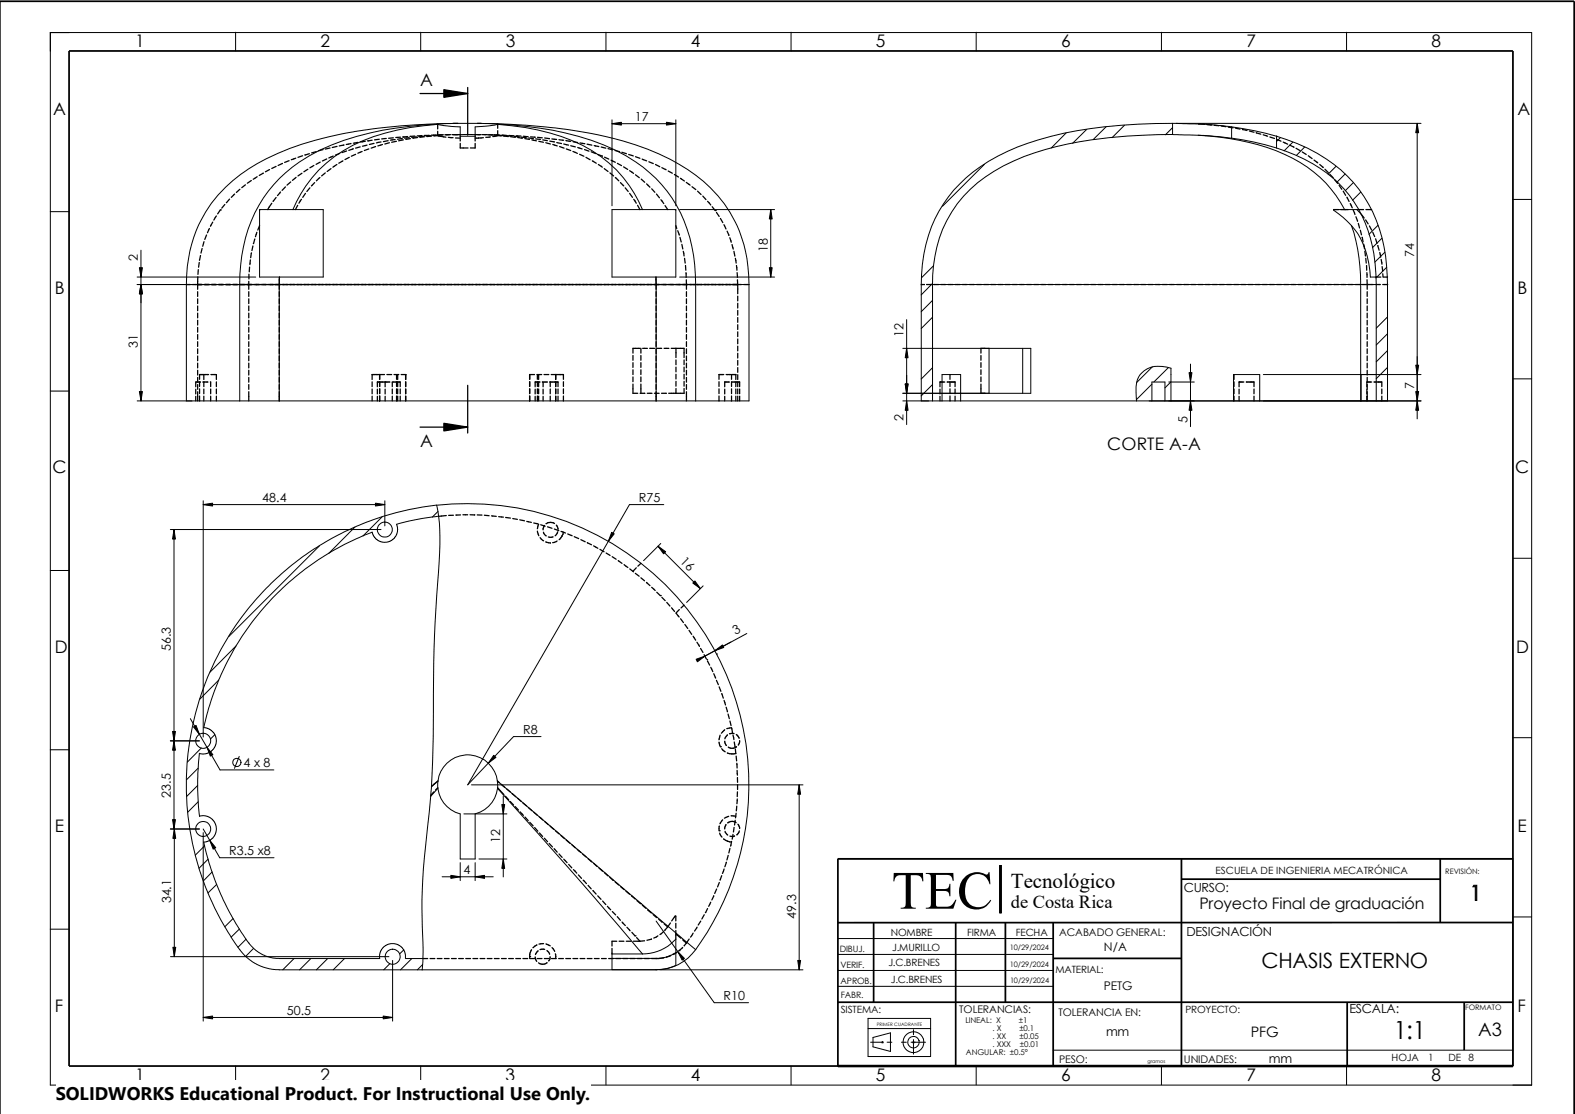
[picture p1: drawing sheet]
<svg xmlns="http://www.w3.org/2000/svg" width="420mm" height="297mm" viewBox="0 0 420 297" stroke-linecap="round" stroke-linejoin="round" font-family="sans-serif">
<g fill="none" stroke="#000" stroke-width=".27">
<path d="M13.4 8.7h395v280.6h-395zM62.8 8.6v5M112.2 8.6v5M161.6 8.6v5M210.9 8.6v5M260.3 8.6v5M309.7 8.6v5M359.1 8.6v5M116.8 33.1l1.5 .4 4.4 .3v2.5h4v-2.5l3.6-.2 2.4-.5M116.8 33.1a56.5 56.5 0 0 0-25.2 7.1 33.1 33.1 0 0 0-13.5 15.7M116.8 33.1h.1M116.8 33.1a83.2 83.2 0 0 0-31.5 6.9 36.1 36.1 0 0 0-21.1 30.7l-.3 5.2"/>
<path d="M116.8 33.1l4.6-.2 11.2 .2M120.2 32.9a139 139 0 0 0-39.7 5.5 49.7 49.7 0 0 0-22.4 13.6 35.3 35.3 0 0 0-8.4 23.9M122.7 35.9h4M129.3 32.9a140.1 140.1 0 0 1 40.1 5.7 51.8 51.8 0 0 1 20 11.4 34.6 34.6 0 0 1 10.3 25.9M132.6 33.1a82.8 82.8 0 0 1 31.4 6.9 36 36 0 0 1 21.3 30.7l.2 5.2M132.6 33.1h.1M132.7 33.1a56.5 56.5 0 0 1 25.2 7.1 33.1 33.1 0 0 1 13.4 15.7M163.2 32v22.9M163.2 33h17M180.2 32v22.9M284.3 35.4l-4 4.1M289.7 34.5l-3.7 3.7"/>
<path d="M295 33.8l-3.5 3.4M299.8 33.4l-3.3 3.3M312.7 32.9l2.9 .1a102.3 102.3 0 0 1 12.8 .8M312.7 35.9l6.9 .2M312.7 35.9a128.6 128.6 0 0 0-34 4 45.9 45.9 0 0 0-21.7 12.4 33.9 33.9 0 0 0-8.3 23.6M312.7 32.9a117.9 117.9 0 0 0-38.7 5.3 43.5 43.5 0 0 0-21.1 14.3 37.6 37.6 0 0 0-7.2 23.4v31M312.7 34l-1.9 1.9M312.7 32.9v3M313.6 32.9h65.3M319.6 36.1a63 63 0 0 1 25 6.1 31.9 31.9 0 0 1 14 13.7M319.6 36.1l8.8 .7M328.4 36.8a74.5 74.5 0 0 1 12 2.7"/>
<path d="M328.4 33.8a80.7 80.7 0 0 1 12 2.5M328.4 33.8v3M340.4 39.5a37.5 37.5 0 0 1 20.6 14.3 38.6 38.6 0 0 1 6 22.1M340.4 36.3v3.2M340.4 36.3a40.7 40.7 0 0 1 23.3 16.1 41.7 41.7 0 0 1 6.3 23.5v31M341.4 36.7l-1 1M344.7 37.9l-2.3 2.3M347.9 39.2l-2.2 2.2M377.9 32.9v78.8M13.4 56.4h5M69.4 55.9l-.2 .1M78.1 55.9h8.1v18h-11.7"/>
<path d="M78.1 55.9h-8.9v18h5.3M171.3 55.9h-8.1v18h11.7M171.3 55.9h8.9v18h-5.3M180 55.9l.2 .1M181.2 55.9h25.3M205.5 55.9v18M262.5 43.8l-11.2 11.2M356.2 44.4l-2 2M358.6 55.9h3.7M358.6 55.9h-3v.1l2.5 2 2.3 2.2M358.7 46.4l-2.2 2.2M360.8 48.8l-2.1 2"/>
<path d="M361.8 55.9l1.2 1.2M362.8 51.2l-2.1 2.2M403.4 53.2h5M36.6 73.9h31.6M36.6 75.9h36.8M37.6 66.7v40.2M49.7 75.9v31h14.2M49.7 75.9h14.2M63.9 75.9v31M63.9 75.9h10.6M74.5 75.9h100.5M74.5 75.9v31"/>
<path d="M74.5 73.9v2M174.9 73.9l.1 2M175 75.9h10.5M175 75.9v31M181.2 73.9h25.3M185.5 75.9v31M199.7 75.9h-14.2M199.7 75.9v31h-14.2M248.7 75.6l-3 3M248.7 75.9v31M248.7 75.9h114.1M249 70.8l-3.2 3.2"/>
<path d="M360.4 60.2a21.2 21.2 0 0 1 5 13.7h1.5M360.4 60.2a46.3 46.3 0 0 1 2.4 15.7M362.8 75.9v31h-26.9M362.8 75.9h4.2M367 75.9v31h-4v-7h4M367.5 60.1l-2.5 2.4M368.5 63.5l-2.5 2.5M369.3 67.3l-2.7 2.6M369.8 71.2l-2.9 2.9M240.7 92.9h22M241.8 85.2v28M248.7 98l-3 3"/>
<path d="M248.7 80.1l-3 3M248.7 84.6l-3 3M263.7 92.9h11.2v12h-11.2zM272.7 92.9v12M307.3 97.8l-4.2 4.2M311.6 98l-3.9 3.9M317.5 97.1v16.6M336.9 99.9h42M370 84.5l-3 3M370 89l-3 3M370 93.5l-3 3M370 98l-3 3"/>
<path d="M13.4 104.3h5M36.6 106.9h14.6M63.9 106.9h10.6M74.5 106.9h100.5M175 106.9h10.5M240.7 106.9h8M240.7 104.9h22M248.7 106.9h2.5M248.7 102.5l-3 3M251.2 106.9v-7h5v7M251.2 106.9h5M256.2 106.9h46.9"/>
<path d="M303.1 106.9h75.8M307.2 101.9h3.4v5h-3.4zM307.2 102.4l-4.2 4.2M311.7 101.9h6.8M312.3 101.8l-1.7 1.6M328.9 106.9v-7h7v7M328.9 106.9h-16.6v-8.7a8.1 8.1 0 0 0-7.2 .7 5.7 5.7 0 0 0-2.2 5.5l.2 2.5M328.9 106.9h7M403.4 101h5M54.2 134.5h48.4M54.2 133.5v63M101.9 137.8l-5.1 5.1"/>
<path d="M102.6 133.5v6.7M116.4 134.7a75.1 75.1 0 0 0-52.5 118.5M116.8 136.4l-1.5 1.5M116.9 137.6l-6 1-5.2 1.2 .3 1.4-.3 1.5-.8 1.1-1.6 .7-1.2 .1-1.4-.5-1-1-.5-1.2M177 134.5h-9.1l-43.2 74.8 12.2-12.9h7.4M13.4 152.1h5M45.4 141.2h56.2M46.4 141.2v79.8M85.2 145.5l-24.2 24.2M94.6 140.5l-6.9 7M99.2 141.9a71.9 71.9 0 0 0-44.8 52.1l1.3 .3 1.1 .9 .8 1.4 .1 1.5-.4 1.1-.8 1-1.6 .8-1.7-.1-.1 .9a71.1 71.1 0 0 0 .1 15.8l1.5-.1 1.4 .6 1 .9 .6 1.4-.1 1.4-.6 1.3-1.1 1-1.5 .4M175.5 145.6l11.3 11.3"/>
<path d="M176.2 144.9l-4.6 4.6M187.5 156.2l-4.4 4.4M403.4 148.8h5M62.9 172.2l-6.9 7M188.5 175.8h.1M191.1 174.4h.1M199.1 168.9l-11.1 6 6.9-3.7M13.4 199.9h5M45.4 197.5h7.8M50.8 191.6l7.9 13.7h14.3M53.7 199.4l-3.7 3.8M57.3 195.9l-1.2 1.1"/>
<path d="M58.3 181.3l-5 5.1M403.4 196.7h5M52.7 209.4l-2.9 2.9M52.8 204.8l-3.1 3.1M52.8 213.8l-2.7 2.7M63.8 201.7l-1.3 3.2M114.9 212.3l-.4 4.2a177.6 177.6 0 0 0-1.9 30.6 67 67 0 0 1 0 11.5M115.1 209.7l-.2 2.6M115.1 209.7l.4-13.2a497.1 497.1 0 0 1 1.7-49 42.1 42.1 0 0 0-.8-12.8 75 75 0 0 1 73.1 36.8 75 75 0 0 1-4 81.7M116.8 210.2l-1.9 2.1M116.8 210.2a8 8 0 0 0 5.9 6.8v12h4v-12a8.1 8.1 0 0 0 6-6.8M116.8 208.2v2"/>
<path d="M116.8 208.2l-1.7 1.5M116.8 208.2a8 8 0 0 1 7.9-7 8 8 0 0 1 7.9 7M123.7 217h11.5M125.7 209.3h88.4M132.6 208.2l52.9 45M132.6 208.2l.1 2M132.7 210.2a1452 1452 0 0 1 38.6 44.1M134.2 212.2v21.6M213.1 209.3v49.3M45.4 221h7.8M46.5 221v34.1M54.2 221l4.4 7.7h14.5"/>
<path d="M54.2 222v50.2M54.3 224.5a67.8 67.8 0 0 0 13.1 28.1l.9 .8 1.8 1.2 1.8 .6 1.7 .3 27.7 .1v-1.6l.8-1.3 1.3-.9 1.8-.2 1 .3 1.1 .9 .7 1.2 .1 1.5M54.6 225.5l-2.5 2.5M55.5 229.1l-2.4 2.4M56.6 232.5l-2.4 2.4M57.8 235.8l-2.3 2.3M117.9 233.8h13.6M122.7 230v4.8M126.7 230v4.8M127.7 229h7.5M223.4 229h180v55.2h-180M266.6 230.8h.4v12.6h-.4z"/>
<path d="M13.4 247.7h5M45.5 255.1h58.2M62.1 244.9l-2.2 2.2M63.8 247.7l-2.2 2.2M63.9 253.2l1.8 2 2.3 1.7 2.1 .9 3.4 .7 101.5 .1M65.6 250.4l-2.1 2.2M67.6 252.9l-2.1 2.1M78.4 255.6l-3 3M82.9 255.6l-3 3M87.4 255.6l-3 3M91.9 255.6l-3 3M104 256.9l-1.7 1.7"/>
<path d="M104.7 256.1v16.1M107.7 253.2l-1.1 1.1M108.2 255.6h4.6M109.8 255.6l-3 3M112.7 257.2l-1.4 1.4M171.3 254.3a12 12 0 0 0 8.9-3.9v7a12.2 12.2 0 0 1-5.3 1.1M171.3 254.3h-8.1v4.2h11.7M174.9 258.5l.1 .1M175 245.6l15.5 21.7h9.1M175.9 258.6h38.2M180.2 254l-1.6 .8a8.6 8.6 0 0 1-3.7 .7h-11.7M185.5 253.2a12.8 12.8 0 0 1-10.5 5.4"/>
<path d="M223.4 250.2h57.4M223.4 254.5h57.4M223.4 258.7h57.4M403.4 244.5h5M54.2 271.3h50.5M223.4 263h57.4M231.5 271.5h16.7v10.2h-16.7zM231.5 274.2h16.7M232.2 277.9h3.3M232.8 276.6l4.6-1.2v4.9l-4.6-1.2zM235.2 277.7l.3 .3M235.3 277.7v.3"/>
<path d="M235.5 277.7l-.3 .3M236.6 277.9h1.2M240.4 277.9h1.3M243 277.9h3.8M243.5 277.7l.3 .3M243.6 274.5v1.4M243.6 277.2v3.9M243.7 277.7l-.3 .3M280.8 280h122.6M62.8 284.2v5M112.2 284.2v5M161.6 284.2v5"/>
<path d="M210.9 284.2v5M260.3 284.2v5M309.7 284.2v5M359.1 284.2v5"/>
<circle cx="102.6" cy="141.2" r="1.99"/>
<circle cx="54.2" cy="197.5" r="2.01"/>
<circle cx="63.2" cy="203.3" r="1.1"/>
<circle cx="54.2" cy="221" r="1.99"/>
<circle cx="104.7" cy="255.1" r="2"/>
<circle cx="243.6" cy="277.9" r="1.54"/>
<circle cx="243.6" cy="277.9" r="2.77"/>
</g>
<g fill="none" stroke="#000" stroke-width=".47">
<path d="M18.4 13.6h385v270.6h-385zM315 234.4h69M315 229v55.2M384 229v17M403.4 229h-180v55.2M233 246v21.3M254.8 246v38.3M268.1 246v21.2M280.8 246v38.2M280.8 255.5h34.2M403.4 246h-180M223.4 267.2h180"/>
<path d="M359.2 267.2v17M390.4 267.2v12.8M0 297.1v-296.8h419.8v296.8"/>
</g>
<path d="M223.4 284.2h180" fill="none" stroke="#000" stroke-width=".68" stroke-linecap="butt"/>
<g fill="#000" stroke="#000" stroke-width=".27">
<path d="M163.2 33l2.5-.4v.8zM177.7 32.6l2.5 .4-2.5 .4zM377.9 32.9l.4 2.5h-.8zM205.5 55.9l.4 2.5h-.8zM37.6 75.9l.4 2.5h-.8zM37.2 71.4h.8l-.4 2.5zM205.1 71.4h.8l-.4 2.5zM241.8 92.9l.3 2.5h-.7zM377.5 97.4h.8l-.4 2.5zM37.2 104.4h.8l-.4 2.5zM241.4 102.4h.7l-.3 2.5zM241.8 106.9l.3 2.5h-.7z"/>
<path d="M317.1 99.4h.7l-.3 2.5zM317.5 106.9l.3 2.5h-.7zM377.5 104.4h.8l-.4 2.5zM377.9 106.9l.4 2.5h-.8zM54.2 134.5l2.5-.3v.7zM100.1 134.2l2.5 .3-2.5 .4zM46.4 141.2l.4 2.5h-.8zM163.1 141.9l.7 .4-1.6 2zM175.5 145.6l2 1.5-.5 .6zM184.7 155.4l.6-.5 1.5 2zM185.6 175.8l2.4-.9-2 1.5zM190.6 173.5l2.1-1.5 .3 .6z"/>
<path d="M46.4 197.5l.4 2.5h-.8zM46 195h.8l-.4 2.5zM51.6 193.8l.7-.4 .9 2.4zM55.2 199.3l1.6 1.9-.7 .4zM131.7 201.4l.5 .5-2 1.6zM133.8 214.5h.8l-.4 2.5zM213.1 209.3l.4 2.5h-.8zM46 218.5h.8l-.4 2.5zM46.5 221l.4 2.5h-.8zM55.9 224l1.6 2-.6 .4zM120.2 233.4l2.5 .4-2.5 .4zM126.7 233.8l2.5-.4v.8z"/>
<path d="M134.2 229l.4 2.5h-.8zM46.1 252.6h.8l-.4 2.5zM180.8 253.7l1.7 1.8-.6 .5zM212.7 256.1h.8l-.4 2.5zM54.2 271.3l2.5-.4v.8zM102.2 270.9l2.5 .4-2.5 .4z"/>
<path d="M266.6 230.8h.4v12.6h-.4z" fill-rule="evenodd"/>
</g>
<g fill="none" stroke="#000" stroke-width=".34">
<path d="M86.1 39.9l-1.2 .3M88 39.5l-1.3 .3M89.9 39l-1.3 .3M91.7 38.7l-1.2 .2M93.6 38.3l-1.3 .2M94.2 39.7l-1.2 .4M95.5 38l-1.3 .2M96.1 39.2l-1.3 .3M97.4 37.6l-1.3 .2M97.9 38.7l-1.3 .3M98.3 39.7l-1.1 .4M99.2 37.4l-1.2 .1"/>
<path d="M99.7 38.2l-1.2 .3M100.2 39.1l-1.2 .4M101.1 37.1l-1.2 .2M101.6 37.8l-1.2 .3M102 38.5l-1.2 .4M103 36.9l-1.2 .1M103.5 37.5l-1.3 .3M103.8 38.1l-1.2 .3M104.9 36.7l-1.3 .2M105.4 37.2l-1.3 .2M105.7 37.7l-1.3 .2M106.8 36.6l-1.3 .1"/>
<path d="M107.3 36.9l-1.3 .2M107.6 37.3l-1.3 .2M108.7 36.4l-1.3 .1M109.1 36.7l-1.2 .1M109.4 37l-1.2 .2M110.6 36.3l-1.3 .1M111 36.5l-1.2 .1M111.3 36.7l-1.2 .1M112 24.9h12.7M112.5 36.2h-1.2M112.9 36.3l-1.2 .1M113.2 36.4l-1.2 .2"/>
<path d="M114.4 36.1h-1.2M114.9 36.2l-1.3 .1M115.1 36.3l-1.3 .1M116.3 36h-1.2M116.7 36.1l.1 .1M116.7 33.1v1.3M116.7 35v1.1M116.8 36.2l2.1 .4M116.8 36.1l-1.3 .1M116.8 36.2h-1.1M116.8 36.1h-.1M117 35.9h1.2"/>
<path d="M118 36l-1.2 .1M118.9 35.9h1.2M119.5 36.6l1.3 .1M119.9 35.9h-1.3M120.5 35.9h2.2M120.8 32.9h1.3M121.5 36.8h1.2M122.7 36.3v1.3M122.7 38.2v1.3h2.1M124.7 23.3v12.7M126.7 35.9h1.6M126.7 38.2v1.3h-1.3"/>
<path d="M126.7 36.3v1.3M127.3 32.9h1M128.6 35.9h1.2M128.9 36.7l-2.2 .1M130 35.9h1.3M130.5 35.9l1.4 .1M130.8 36.5l-1.3 .1M131.9 36l.8 .1M132 36h1.2M132.6 36l2.1 .2M132.7 36.2h.9M132.7 36.2l-1.3 .2"/>
<path d="M132.7 36.1v.1M132.7 33.1v1.1M132.7 34.8v1.3M133.9 36l1.2 .1M134.3 36.3l1.3 .1M135.3 36.2l1.2 .1M135.8 36.1l1.2 .1M136.1 36.4l1.3 .2M137.2 36.4l1.2 .1M137.7 36.2l1.2 .1M138 36.7l1.3 .1M139.1 36.6l1.2 .1"/>
<path d="M139.6 36.3l1.2 .1M140 37l1.2 .2M141 36.8l1.2 .2M141.5 36.5l1.2 .1M141.8 37.3l1.2 .2M142.8 37l1.3 .2M143.3 36.6l1.3 .1M143.7 37.7l1.2 .2M144.7 37.3l1.3 .2M145.2 36.8l1.3 .2M145.5 38.1l1.3 .3M146.6 37.6l1.3 .2"/>
<path d="M147.2 37l1.2 .2M147.4 38.5l1.2 .4M148.5 38l1.2 .3M149.1 37.3l1.2 .1M149.2 39.1l1.2 .4M150.3 38.4l1.3 .3M150.9 37.5l1.3 .2M151 39.7l1.2 .4M152.2 38.9l1.2 .3M152.8 37.8l1.3 .2M154.1 39.3l1.1 .4M154.7 38.1l1.3 .2"/>
<path d="M155.9 39.9l1.2 .4M156.5 38.4l1.3 .3M158.5 38.8l1.2 .3M160.3 39.2l1.2 .3M162.1 39.6l1.3 .4M319.6 33.1h1.6M321.9 33.2l1.2 .1M323.8 33.4l1.2 .1M325.6 33.6l1.3 .2M327.5 33.9l1.3 .2M329.4 34.2l1.3 .2M331.3 34.5l1.2 .3"/>
<path d="M333.2 34.9l1.2 .4M335 35.4l1.2 .4M336.8 35.9l1.2 .4M338.6 36.5l1.3 .4M340.4 36.3h.1M340.4 37.2l1.2 .4M342.2 37.9l1.2 .5M343.9 38.7l1.2 .5M345.6 39.5l1.1 .7M56.7 59.2l-.6 1.1M57.7 57.6l-.7 1.1M58.8 56l-.8 1"/>
<path d="M59.9 54.5l-.8 1M60.4 54h.1M61.2 53.1l-.8 .9M62.6 51.7l-.9 .9M64 50.5l-1 .8M65.4 49.3l-.9 .7M67 48.1l-1 .8M68.6 47.1l-1.1 .7M70.2 46.1l-1.1 .7M71.9 45.2l-1.1 .6M72.5 54.2l-1.1 1.7M73.6 52.7l-.8 1"/>
<path d="M73.6 44.4l-1.1 .5M74.8 51.2l-.8 1M75.3 43.6l-1.1 .5M76.1 49.8l-.9 1M77.1 42.8l-1.2 .5M77.5 48.5l-1 .9M78.9 42.2l-1.2 .4M79 47.3l-1 .8M79.4 54.7l-.6 1.2M80.4 53.1l-.7 1.1M80.5 46.2l-1 .7M80.7 41.5l-1.2 .5"/>
<path d="M81.4 51.6l-.7 1M82.1 45.1l-1.1 .7M82.5 41l-1.2 .3M82.6 50.1l-.8 1M83.7 44.1l-1.1 .6M83.9 48.7l-.8 .9M84.3 40.4l-1.2 .4M85.3 47.3l-.9 .9M85.4 43.2l-1.1 .6M86.7 46.1l-.9 .8M87.1 42.4l-1.1 .5M88.3 45l-1.1 .7"/>
<path d="M88.9 41.6l-1.2 .5M89.8 43.9l-1 .7M90.6 40.9l-1.1 .5M91.4 42.9l-1.1 .6M92.4 40.3l-1.2 .4M93.1 42l-1.1 .5M94.8 41.1l-1.1 .6M96.6 40.4l-1.2 .5M152.8 40.4l1.2 .5M154.6 41.1l1.1 .6M156.3 42l1.1 .6M157.6 40.5l1.2 .4"/>
<path d="M157.9 42.9l1.1 .6M159.4 41.2l1.2 .5M159.6 43.9l1 .7M161.1 45l1 .7M161.2 41.9l1.1 .5M162.6 46.1l1 .8M162.9 42.7l1.2 .6M164 40.1l1.2 .3M164.1 47.3l.9 .9M164.6 43.6l1.1 .6M165.4 48.7l.9 .9M165.8 40.6l1.2 .4"/>
<path d="M166.3 44.5l1.1 .7M166.7 50.1l.8 1M167.6 41.2l1.3 .4M167.9 45.5l1.1 .7M167.9 51.6l.8 1M169 53.1l.7 1.1M169.5 46.6l1 .8M169.5 41.8l1.1 .4M170 54.7l.6 1.2M171 47.8l.9 .8M171.2 42.4l1.2 .5M172.4 49l.9 .9"/>
<path d="M173 43.1l1.2 .5M173.8 50.3l.8 1M174.8 43.9l1.1 .5M175 51.7l.9 1M176.2 53.3l.8 1M176.5 44.7l1.1 .6M177.3 54.8l.8 1.1M178.2 45.6l1.1 .6M179.8 46.5l1.1 .7M181.4 47.5l1.1 .8M183 48.6l1 .8M184.5 49.8l1 .7"/>
<path d="M186 51l.9 .9M187.4 52.3l.9 .9M188.7 53.7l.8 1M189.9 55.1l.8 1M191.1 56.6l.7 1.1M192.1 58.3l.6 1.1M193 59.9l.6 1.1M347.3 40.5l1 .7M348.9 41.5l1 .8M350.4 42.7l1 .7M351.9 43.9l.9 .8M353.3 45.1l.9 .9"/>
<path d="M354.6 46.5l.9 .9M355.6 55.9h1.3M355.9 47.9l.8 1M357.1 49.4l.7 1.1M357.5 55.9h2M358.2 51l.6 1.1M359.2 52.6l.5 1.1M360 54.3l.6 1.1M360.8 56l.5 1.2M361.6 57.8l.4 1.2M362.2 59.6l.3 1.2M362.3 55.9h1.3"/>
<path d="M363 57.1l.8 1M364.2 58.6l.6 1.1M364.2 55.9h1.6M49.8 75.9h.9M51.4 75.9h1.2M52.7 75.9h1.3M52.7 77.8v1.2M52.7 79.7v1.2M52.7 73.8v3.3M52.9 71.9l-.1 1.3M53.1 70l-.1 1.2M53.2 69.3h.1"/>
<path d="M53.5 68.1l-.3 1.2M53.9 66.3l-.3 1.2M54.4 75.9h1.5M54.4 64.4l-.3 1.3M55.1 62.7l-.5 1.1M55.8 60.9l-.5 1.2M56.3 75.9h1.5M58.2 75.9h1.5M60.1 75.9h1.5M62 75.9h1.5M63.9 75.9h3.7M66.3 75v2.1"/>
<path d="M66.3 77.8v1.2M66.3 79.7v1.2M66.4 73.1v1.3M66.5 71.2v1.3M66.8 69.3l-.2 1.3M67.1 67.4l-.3 1.3M67.4 65.6l-.2 1.2M67.7 75.9h1.8M67.9 63.7l-.3 1.2M68.5 61.9l-.4 1.2M69.2 60.2l-.5 1.1M69.6 75.9h1.8"/>
<path d="M71.5 75.9h126.2M74.5 77.8v1.2M74.5 79.7v1.2M74.5 73.9v3.2M174.9 73.9l.1 3.2M175 77.8v1.2M175 79.7v1.2M180.2 60.2l.3 .7M180.7 61.5l.4 1.2M181.3 63.3l.4 1.2M181.8 65.2l.3 1.2M182.2 67l.2 1.2"/>
<path d="M182.5 68.9l.2 1.2M182.8 70.8l.1 1.3M182.9 72.7l.1 1.3M183 74.6v2.5M183 77.8v1.2M183 79.7v1.2M193.9 61.6l.5 1.2M194.6 63.4l.4 1.2M195.2 65.2l.3 1.2M195.7 67l.3 1.3M196.1 68.9l.2 1.2M196.4 70.8l.1 1.3"/>
<path d="M196.6 72.7v1.3M196.6 74.6l.1 3.7M196.7 79v1.2M198.3 75.9h1.3M245.7 75.9h.8M247.1 75.9h1.3M249 75.9h1.3M250.9 75.9h1.3M252.8 75.9h1.3M254.7 75.9h1.3M256.6 75.9h1.3M258.5 75.9h1.3"/>
<path d="M260.4 75.9h1.3M262.3 75.9h1.3M264.2 75.9h1.3M266.1 75.9h1.3M268.1 75.9h1.2M270 75.9h1.2M271.9 75.9h1.2M273.8 75.9h1.2M275.7 75.9h1.2M277.6 75.9h1.2M279.5 75.9h1.3M281.4 75.9h1.3"/>
<path d="M283.3 75.9h1.3M285.2 75.9h1.3M287.1 75.9h1.3M289 75.9h1.3M290.9 75.9h1.3M292.8 75.9h1.3M294.7 75.9h1.3M296.6 75.9h1.3M298.5 75.9h1.3M300.4 75.9h1.3M302.3 75.9h1.3M304.2 75.9h1.3"/>
<path d="M306.2 75.9h1.2M308.1 75.9h1.2M310 75.9h1.2M311.9 75.9h1.2M313.8 75.9h1.2M315.7 75.9h1.2M317.6 75.9h1.3M319.5 75.9h1.3M321.4 75.9h1.3M323.3 75.9h1.3M325.2 75.9h1.3M327.1 75.9h1.3"/>
<path d="M329 75.9h1.3M330.9 75.9h1.3M332.8 75.9h1.3M334.7 75.9h1.3M336.6 75.9h1.3M338.5 75.9h1.3M340.4 75.9h1.3M342.3 75.9h1.3M344.3 75.9h1.2M346.2 75.9h1.2M348.1 75.9h1.2M350 75.9h1.2"/>
<path d="M351.9 75.9h1.2M353.8 75.9h1.2M355.7 75.9h1.3M357.6 75.9h1.3M359.5 75.9h1.3M361.4 75.9h1.3M362.8 61.4l.3 1.2M363.2 63.2l.3 1.3M363.3 75.9h2.9M363.6 65.1l.3 1.2M363.9 67l.2 1.2M364.2 68.9l.1 1.2"/>
<path d="M364.4 70.8v1.3M364.5 72.7v1.3M364.5 74.6l.1 2.5M364.6 77.8v1.2M364.6 79.7v1.2M365.2 60.2l.6 1.1M366.1 61.9l.5 1.2M366.8 75.9h1.3M366.8 63.7l.4 1.2M366.9 73.9h1.3M367.4 65.5l.3 1.2M367.9 67.3l.3 1.3"/>
<path d="M368.3 69.2l.2 1.2M368.6 71.1l.1 1.2M368.7 75.9h1.3M368.7 73l.1 .8M368.9 73.9h1.1M52.7 81.6v1.2M52.7 83.5v1.3M52.7 85.4v1.3M52.7 87.3v1.3M52.7 89.2v1.3M52.7 91.1v1.3M52.7 93v1.3"/>
<path d="M52.7 94.9v1.3M52.7 96.8v1.3M52.7 98.7v1.3M54.4 99.9v1.3M55.6 99.9h-2.4v1.2M56.3 99.9h1.2M57.7 99.9v1.3M66.3 81.6v1.2M66.3 83.5v1.3M66.3 85.4v1.3M66.3 87.3v1.3M66.3 89.2v1.3"/>
<path d="M66.3 91.1v1.3M66.3 93v1.3M66.3 94.9v1.3M66.3 96.8v1.3M66.3 98.7v1.3M74.5 81.6v1.2M74.5 83.5v1.3M74.5 85.4v1.3M74.5 87.3v1.3M74.5 89.2v1.3M74.5 91.1v1.3M74.5 93v1.3"/>
<path d="M74.5 94.9v1.3M74.5 96.8v1.3M74.5 98.7v1.3M101.2 99.9v1.2M101.3 99.9v1.2M102.5 99.9h-3.3v1.3M103.2 99.9h1.2M105.1 99.9h1.2M105.7 99.9v1.2M106 99.9v1.3M107 99.9h1.2v1.3M108.2 99.9v1.3"/>
<path d="M141.3 99.9v1.2M142.5 99.9h-1.3v1.2M143.2 99.9h1.2M143.3 99.9v1.2M143.6 99.9v1.3M145.1 99.9h1.2M147 99.9h3.2v1.2M148.2 99.9v1.3M168.8 94.8v1.3M168.8 96.7v1.3M168.8 98.6v1.3M170.7 92.9h-1.9v1.2"/>
<path d="M170.9 92.9v1.2M170.9 94.8v1.3M170.9 96.7v1.3M170.9 98.6v1.3M171.4 92.9h1.2M173.3 92.9h1.2M175 81.6v1.2M175 83.5v1.3M175 85.4v1.3M175 87.3v1.3M175 89.2v1.3M175 91.1v1.3"/>
<path d="M175 93v1.3M175 94.9v1.3M175 96.8v1.3M175 98.7v1.3M175.2 92.9h1.2M177.1 92.9h1.3M179 92.9h3.4v2.4M180.3 92.9v2.4M180.3 96v1.2M180.3 97.9v1.2M180.3 99.8v1.2M182.4 96v1.2"/>
<path d="M182.4 97.9v1.2M182.4 99.8v1.2M183 81.6v1.2M183 83.5v1.3M183 85.4v1.3M183 87.3v1.3M183 89.2v1.3M183 91.1v1.3M183 93v1.3M183 94.9v1.3M183 96.8v1.3M183 98.7v1.3"/>
<path d="M193 99.9h-1.3v1.2M193.6 99.9h1.3M196.7 80.9v1.2M196.7 82.8v1.2M196.7 84.7v1.2M196.7 86.6v1.2M196.7 88.5v1.2M196.7 90.4v1.3M196.7 92.3v1.3M196.7 94.2v1.3M196.7 96.1v1.3M196.7 98v1.3"/>
<path d="M196.7 99.9v1.3M253.3 99.9v1.2M261.6 94.8v1.3M261.6 96.7v1.3M261.6 98.6v1.3M263.7 92.9h-2.1v1.2M329.1 99.9v1.3M364.6 81.6v1.2M364.6 83.5v1.3M364.6 85.4v1.3M364.6 87.3v1.3M364.6 89.2v1.3"/>
<path d="M364.6 91.1v1.3M364.6 93v1.3M364.6 94.9v1.3M364.6 96.8v1.3M364.6 98.7v1.3M52.2 103.8v1.2M52.2 105.7v1.2M52.7 100.6v1.3M52.7 102.5v1.3M52.7 104.4v2.5M53.2 101.8v1.2M53.2 103.7v1.2"/>
<path d="M53.2 105.6v1.3M53.5 101.9h-1.3v1.2M54.1 101.9h1.4M54.4 101.8v1.3M54.4 103.7v1.3M54.4 105.6v1.3M56.1 101.9l.1 1.2M56.2 103.7v1.3M56.2 105.6v1.3M57.7 101.8v1.3M57.7 103.7v1.3M57.7 105.6v1.3"/>
<path d="M66.3 100.6v1.3M66.3 102.5v1.3M66.3 104.4v2.5M74.5 100.6v1.3M74.5 102.5v1.3M74.5 104.4v2.5M99.2 101.8v1.3M99.2 103.7v1.3M99.2 105.6v1.3M100.6 103.8v1.2M100.6 105.7v1.2M101.2 101.8v1.2"/>
<path d="M101.2 103.7v1.2M101.2 105.6v1.3M101.3 101.8v1.2M101.3 103.7v1.2M101.3 105.6v1.3M102.7 101.9v1.2M102.7 103.8v1.2M102.7 105.7v1.2M104 101.9h-3.4v1.2M104.6 103.1v-1.2h2.1v1.2M104.6 103.7v1.3M104.6 105.6v1.3"/>
<path d="M105.7 101.8v1.2M105.7 103.7v1.2M105.7 105.6v1.3M106 101.8v1.3M106 103.7v1.3M106 105.6v1.3M106.7 103.7v1.3M106.7 105.6v1.3M108.2 101.8v1.3M108.2 103.7v1.3M108.2 105.6v1.3M112 113.9h12.7"/>
<path d="M124.7 102.7v12.7M141.2 101.8v1.2M141.2 103.7v1.2M141.2 105.6v1.3M141.3 101.8v1.2M141.3 103.7v1.2M141.3 105.6v1.3M142.7 103.8v1.2M142.7 105.7v1.2M143.3 101.8v1.2M143.3 103.7v1.2M143.3 105.6v1.3"/>
<path d="M143.6 101.8v1.3M143.6 103.7v1.3M143.6 105.6v1.3M144 101.9h-1.3v1.2M144.6 101.9h1.4M144.8 101.9v1.2M144.8 103.8v1.2M144.8 105.7v1.2M146.6 101.9h2.2v1.2M146.7 101.9v1.2M146.7 103.7v1.3M146.7 105.6v1.3"/>
<path d="M148.2 101.8v1.3M148.2 103.7v1.3M148.2 105.6v1.3M148.8 103.7v1.3M148.8 105.6v1.3M150.2 101.8v1.2M150.2 103.7v1.2M150.2 105.6v1.3M168.8 102.4v2.5h1.3M168.8 100.5v1.3M170.7 104.9h1.3M170.9 100.5v1.3"/>
<path d="M170.9 102.4v2.5M172.6 104.9h1.3M174.5 104.9h1.3M175 100.6v1.3M175 102.5v1.3M175 104.4v2.5M176.4 104.9h1.3M180.3 101.7v1.3M180.3 103.6v1.3M182.4 103.6v1.3h-4.1M182.4 101.7v1.3M183 100.6v1.3"/>
<path d="M183 102.5v1.3M183 104.4v2.5M191.7 101.8v1.2M191.7 103.7v1.2M191.7 105.6v1.3M193.3 103.8v1.2M193.3 105.7v1.2M194.5 101.9h-1.2v1.2M195.1 101.1v-1.2h1.1v1.3M195.1 101.8v1.2M195.1 103.7v1.2M195.1 105.6v1.3"/>
<path d="M195.2 101.9h2v1.2M196.2 101.8v1.3M196.2 103.7v1.3M196.2 105.6v1.3M196.7 101.8v1.3M196.7 103.7v1.3M196.7 105.6v1.3M197.2 103.7v1.3M197.2 105.6v1.3M250.7 103.8v1.2M250.7 105.7v1.2M251.9 101.9h-1.2v1.2"/>
<path d="M252.6 101.9h2.1v1.2M253.3 101.8v1.2M253.3 103.7v1.2M253.3 105.6v1.3M254.7 103.7v1.3M254.7 105.6v1.3M261.6 100.5v1.3M261.6 102.4v2.5h2.1M329.1 101.8v1.3M329.1 103.7v1.3M329.1 105.6v1.3M330.4 103.8v1.2"/>
<path d="M330.4 105.7v1.2M331.7 101.9h-1.3v1.2M332.3 101.9h2.1v1.2M334.4 103.7v1.3M334.4 105.6v1.3M364.5 103.8v1.2M364.5 105.7v1.2M364.6 100.6v1.3M364.6 102.5v1.3M364.6 104.4v2.5M365.8 101.9h-1.3v1.2M366.4 101.9h2.1v1.2"/>
<path d="M368.5 103.7v1.3M368.5 105.6v1.3M119 137.5l-2 .2M120.9 137.4h-1.3M122.8 137.3h-1.3M123.4 137.2h1.3M125.3 137.2l1.3 .1M127.3 137.3h1.2M129.2 137.4l1.2 .1M131.1 137.5l1.2 .2M133 137.8l1.2 .1M134.8 138l1.3 .1"/>
<path d="M136.7 138.3l1.3 .2M138.6 138.6l1.3 .3M140.5 139l1.2 .3M142.3 139.4l1.3 .3M143.6 139.8l-.3 1.2M144.2 139.9l1.2 .4M147.9 139.6l-1.1-.3-1.2 .3M148.3 140l.5 1.1M143.3 141.6l.4 1.2M144 143.3l.9 .9M144.9 141.9l.8 1M145.2 140.1l-.4 1.2"/>
<path d="M145.5 144.5l1.3 .2M146 140.5l1.2 .3M147.4 143.1l-1.2 .1M147.8 141.1l1.2 .4M148.5 144.2l-1.1 .5M148.7 141.8l-.7 1M149.6 141.7l1.2 .4M150.2 141.9l-.3 1.1-.8 .9M151.4 142.4l1.2 .4M153.1 143.1l1.2 .5M154.9 143.9l1.1 .5M156.6 144.7l1.1 .5"/>
<path d="M158.3 145.5l1.1 .7M160 146.5l1.1 .6M161.6 147.4l1.1 .7M163.2 148.4l1.1 .7M164.8 149.5l1.1 .7M166.4 150.5l1 .8M167.9 151.7l1.1 .7M169.4 152.9l1 .7M169.7 151.4l-.9 .9M170.9 154.1l1 .8M170.9 150.2l-.8 .8M172.4 155.3l.9 .8"/>
<path d="M173.8 156.6l.9 .8M175.1 157.9l1 .9M176.5 159.3l.9 .8M177.8 160.6l.8 1M179.1 162.1l.8 .9M180.3 163.5l.8 1M181.1 162.5l-.8 .9M181.5 165l.7 1M182.4 161.3l-.8 .8M182.6 166.5l.8 1.1M183.7 168.1l.7 1M184.8 169.6l.7 1.1"/>
<path d="M185.8 171.2l.7 1.1M186.8 172.9l.7 1M187.7 174.5l.6 1.1M188.6 176.2l.1 .1M188.7 176.3l.5 1M189.5 177.9l.6 1.2M190.3 179.6l.5 1.2M191.1 181.4l.5 1.1M191.7 197.9l.4 1.2M191.8 183.1l.4 1.2M192 196l-.3 1.2M192.4 184.9l.5 1.2"/>
<path d="M192.4 199.6l1 .8M193.1 186.7l.4 1.3M193.3 194.6l-.9 .9M193.3 197.6l.4 1.2M193.6 188.6l.4 1.2M194 195.9l-.7 1.1M194.1 190.4l.4 1.2M194.6 192.2l.3 1.3M195.1 194.1l.2 1.2M195.1 194l-1.3 .3M195.5 196l.2 1.2M195.7 195.6h-1.2"/>
<path d="M195.8 197.8l.2 1.3M196 199.1h.1M196.1 199.7l.1 1.3M196.3 195.8l.8 1M196.4 199.1l-1.2 .4-1-.3M197.2 197.4l-.4 1.2M115.7 211.1l-.8 .9M116.8 210l-.7 .7M116.8 208.2l-1.7 1.5M132.6 208.2l.6 .5M132.7 210l1.7 1.8M133.6 209.1l1 .8"/>
<path d="M134.8 212.3l.8 .9M135.1 210.4l1 .8M136.1 213.7l.8 .9M136.6 211.6h.1M136.6 211.6l.9 .8M137.4 215.1l.9 .9M138 212.8l1 .9M138.7 216.5l.9 .9M139.4 214.1l1 .8M140 217.8l.8 1M140.9 215.3l1 .9M141.3 219.2l.9 1"/>
<path d="M142.3 216.5l1 .9M143.8 217.8l.9 .8M145.2 219l1 .9M192.7 218.6l-.7 1M193.6 219.8l-.3 1.2M193.9 200.7l1.3 .3 1-.1M194.3 217.6l-1.1 .5M194.9 217.5l1.3 .1M196 218.7l-.1 1.3M196.3 216.8l-.2 1.3M196.3 201.6l.1 1.3M196.3 219.3l-1.1-.3-1.1 .4"/>
<path d="M196.5 214.9l-.2 1.3M196.5 203.5l.1 1.3M196.6 205.4v1.3M196.6 213l-.1 1.3M196.6 211.1v1.3M196.6 207.3l.1 1.3M196.7 209.2v1.3M196.8 219.8l.4 1.1M142.6 220.6l.8 1M143.8 222.1l.9 .9M145.2 223.5l.8 .9M146.4 224.9l.9 .9"/>
<path d="M146.7 220.3l1 .8M147.7 226.3l.9 .9M148.1 221.5l1 .8M149.1 227.7l.8 .9M149.6 222.8l.9 .8M150.3 229.1l.9 .9M151 224l1 .8M151.6 230.5l.9 .9M152.5 225.2l.9 .9M152.9 231.9l.9 .9M153.9 226.5l1 .8M154.2 233.3l.9 .9"/>
<path d="M155.4 227.7l.9 .8M155.5 234.7l.9 .9M156.8 236.1l.8 .9M156.8 228.9l1 .9M158.1 237.4l.1 .1M158.2 237.5l.8 .9M158.3 230.2l.9 .8M159.4 238.8l.9 1M159.7 231.4l1 .8M161.2 232.7l.9 .8M162.6 233.9l1 .8M164 235.2l1 .8"/>
<path d="M165.5 236.4l1 .8M166.9 237.6l1 .8M168.4 238.8l1 .9M190.3 238.8l-.5 1.1M191.1 237l-.5 1.2M191.8 235.3l-.5 1.2M191.8 220.2v1.3M191.9 222.1l.6 1.1M192.4 233.5l-.4 1.2M193 223.6l1 .7 1.1 .2M193.1 231.7l-.4 1.2M193.3 221.7l.8 .9"/>
<path d="M193.7 229.9l-.4 1.2M194.2 228l-.4 1.3M194.6 226.2l-.2 1.2M195.1 224.3l-.3 1.3M195.5 222.5l-.3 1.2M195.7 220.6l-.1 1.2M195.9 222.9h-1.3M197.1 221.5l-.6 1.1M112.8 255.6h1.2M114.7 255.6h1.3M116.6 255.6h1.3M118.5 255.6h1.3"/>
<path d="M120.4 255.6h1.3M122.3 255.6h1.3M124.2 255.6h1.3M126.1 255.6h1.3M128 255.6h1.3M129.9 255.6h1.3M131.8 255.6h1.3M133.7 255.6h1.3M135.6 255.6h1.3M137.5 255.6h1.3M139.4 255.6h1.3M141.4 255.6h1.2"/>
<path d="M141.7 253.2l-.4 1.2v1.2M142.7 255.1l.4 1.2M143.1 251.9l-1 .8M143.3 255.6h1.2M143.5 253.5l-.7 1M144.9 251.6l-1.2 .1M145.2 255.6h1.2M145.2 253.1l-1.2 .1M145.6 251.7l1.1 .5M145.8 256.7l-1.1 .4-1.1-.4M145.8 253.4l.8 1M146.7 255.1l-.1 .7-.3 .4"/>
<path d="M147.1 255.6h1.2M147.2 252.6l.7 1.1M148.1 254.3l.1 1.3M149 255.6h1.2M150.9 255.6h1.2M152.8 255.6h1.3M154.7 255.6h1.3M156.6 255.6h1.3M158.5 255.6h1.3M160.4 255.6h1.3M160.7 240.2l.8 1M162 241.6l.9 1"/>
<path d="M162.3 255.6h1.3M163.2 252.9v1.4M163.3 243l.9 .9M164.2 255.6h1.3M164.5 251h-1.3v1.2M164.6 244.4l.8 1M165.1 251h1.3M165.9 245.8l.9 1M166.1 255.6h1.3M167 251h1.3M167.2 247.2l.8 1M168 255.6h1.3"/>
<path d="M168.5 248.6l.8 .9M168.9 251h1.7M169.8 250l.8 1M169.8 240.1l1 .8M169.9 255.6h1.3M171.3 241.3l1 .9M171.8 255.6h1.3M171.9 250.8l-1.3 .2M172.7 242.6l1 .8M173.7 255.6h2.1M173.7 250.4l-1.2 .3M174.2 243.8l.9 .8"/>
<path d="M174.9 255.5l.1 .1M175.4 249.5l-1.1 .6M175.6 245.1l1 .8M175.9 255.5h.1M177 248.4l-1 .8M177.1 246.3l1 .8M177.1 255.3l-1.2 .2M177.7 255.2h.1M178.1 247.1l-.9 1M178.8 246.1l-.7 1M178.9 254.7l-1.1 .5M180 244.2l-.9 1.3"/>
<path d="M180 244.3h.2v1.2M180.2 249l1.4 1.1M180.2 246.2v1.2M180.2 248.1v2.3M180.6 253.8l-1.1 .7M182 250.6l1 .8M182 252.6l-.9 .8M183 251.4l-.5 .8M183.8 250.4l-.8 1M184.8 248.8l-.7 1.1M185.9 247.2l-.7 1M186.9 245.6l-.7 1"/>
<path d="M187.8 243.9l-.6 1.1M188.7 242.2l-.6 1.1M189.5 240.5l-.5 1.1"/>
</g>
<g fill="#000">
<circle cx="107.4" cy="36.5" r=".17"/>
<circle cx="132.4" cy="36" r=".17"/>
<circle cx="58.8" cy="56" r=".17"/>
<circle cx="190.7" cy="56.1" r=".17"/>
<circle cx="176.1" cy="158.8" r=".17"/>
<circle cx="192.1" cy="199.1" r=".17"/>
<circle cx="191.8" cy="221.5" r=".17"/>
<circle cx="141.2" cy="255" r=".17"/>
<circle cx="169.3" cy="249.5" r=".17"/>
<circle cx="170.8" cy="240.9" r=".17"/>
<circle cx="179.5" cy="254.5" r=".17"/>
<circle cx="181.1" cy="253.4" r=".17"/>
</g>
<path d="M118.4 23.9l6.3 1-6.3 1.1zM118.4 112.9l6.3 1-6.3 1z" fill="#000" stroke="#000" stroke-width=".34"/>
<path d="M14.9 288.1h142.6v8.9h-142.6z" fill="#fff"/>
<text font-size="14.4" x="237.8" y="242.3">TEC</text>
<text font-size="6.6" x="371.6" y="276.9">1:1</text>
<g font-size="5.6">
<text x="269.6" y="236.6">Tecnológico</text>
<text x="392" y="240.1">1</text>
<text x="336.4" y="258.2">CHASIS EXTERNO</text>
</g>
<g font-size="4.9">
<text x="269.6" y="242.2">de Costa Rica</text>
<text x="394.2" y="276.2">A3</text>
<text x="14.9" y="293.3">SOLIDWORKS Educational Product. For Instructional Use Only.</text>
</g>
<g font-size="4.6">
<text x="36.1" y="12.5">1</text>
<text x="85.5" y="12.5">2</text>
<text x="134.8" y="12.5">3</text>
<text x="184.2" y="12.5">4</text>
<text x="233.6" y="12.5">5</text>
<text x="283" y="12.5">6</text>
<text x="332.4" y="12.5">7</text>
<text x="381.7" y="12.5">8</text>
<text x="112" y="23">A</text>
<text x="14.1" y="30.6">A</text>
<text x="404.7" y="30.6">A</text>
<text x="14.6" y="78.4">B</text>
<text x="404.7" y="78.4">B</text>
<text x="112" y="119.3">A</text>
<text x="295.2" y="119.9">CORTE A-A</text>
<text x="14" y="126.2">C</text>
<text x="404" y="126.2">C</text>
<text x="404.3" y="174">D</text>
<text x="14.6" y="174">D</text>
<text x="14.6" y="221.9">E</text>
<text x="404.7" y="221.9">E</text>
<text x="14.6" y="269.7">F</text>
<text x="404.7" y="269.7">F</text>
<text x="36.1" y="288.2">1</text>
<text x="85.5" y="288.2">2</text>
<text x="134.8" y="288.2">3</text>
<text x="184.2" y="288.2">4</text>
<text x="233.6" y="288.2">5</text>
<text x="283" y="288.2">6</text>
<text x="332.4" y="288.2">7</text>
<text x="381.7" y="288.2">8</text>
</g>
<text font-size="4.2" x="319.9" y="242.5">Proyecto Final de graduación</text>
<text font-size="3.9" x="333.5" y="276.4">PFG</text>
<g font-size="3.3">
<text x="169.3" y="32.3">17</text>
<text x="36.8" y="69.5" transform="rotate(-90 36.8 69.5)">2</text>
<text x="204.7" y="67.2" transform="rotate(-90 204.7 67.2)">18</text>
<text x="377.1" y="68.5" transform="rotate(-90 377.1 68.5)">74</text>
<text x="241" y="89.8" transform="rotate(-90 241 89.8)">12</text>
<text x="36.8" y="92.7" transform="rotate(-90 36.8 92.7)">31</text>
<text x="377.1" y="103.8" transform="rotate(-90 377.1 103.8)">7</text>
<text x="241" y="112.3" transform="rotate(-90 241 112.3)">2</text>
<text x="316.7" y="112.8" transform="rotate(-90 316.7 112.8)">5</text>
<text x="69.9" y="133.9">48.4</text>
<text x="170.4" y="133.9">R75</text>
<text x="181.2" y="149.8" transform="rotate(45 181.2 149.8)">16</text>
<text x="45.6" y="173.6" transform="rotate(-90 45.6 173.6)">56.3</text>
<text x="196.2" y="169.2" transform="rotate(-28 196.2 169.2)">3</text>
<text x="139.5" y="195.7">R8</text>
<text x="64.9" y="204.6">4 x 8</text>
<text x="45.6" y="212.7" transform="rotate(-90 45.6 212.7)">23.5</text>
<text x="133.4" y="224.9" transform="rotate(-90 133.4 224.9)">12</text>
<text x="61.1" y="228">R3.5 x8</text>
<text x="123.6" y="233.1">4</text>
<text x="315.6" y="237.9">CURSO:</text>
<text x="45.7" y="240.9" transform="rotate(-90 45.7 240.9)">34.1</text>
<text x="212.3" y="244.9" transform="rotate(-90 212.3 244.9)">49.3</text>
<text x="316.4" y="249.5">DESIGNACIÓN</text>
<text x="192.9" y="266.7">R10</text>
<text x="76.4" y="270.6">50.5</text>
<text x="359.8" y="270.2">ESCALA:</text>
<text x="295" y="276.2">mm</text>
<text x="338.4" y="283.4">mm</text>
</g>
<g font-size="3.2">
<text x="294.4" y="253.5">N/A</text>
<text x="294.4" y="264.1">PETG</text>
</g>
<g font-size="2.8">
<text x="282.4" y="249.5">ACABADO GENERAL:</text>
<text x="255.8" y="270.1">TOLERANCIAS:</text>
<text x="282.2" y="270.8">TOLERANCIA EN:</text>
<text x="282.4" y="283.4">PESO:</text>
<text x="315.7" y="283.4">UNIDADES:</text>
</g>
<g font-size="2.7">
<text x="324.1" y="232.9">ESCUELA DE INGENIERIA MECATRÓNICA</text>
<text x="237.6" y="249.5">NOMBRE</text>
<text x="257.9" y="249.5">FIRMA</text>
<text x="270.8" y="249.5">FECHA</text>
<text x="236.9" y="257.6">J.C.BRENES</text>
<text x="237.9" y="253.4">J.MURILLO</text>
<text x="237.5" y="262">J.C.BRENES</text>
<text x="281.4" y="259.5">MATERIAL:</text>
<text x="224.2" y="270.1">SISTEMA:</text>
<text x="316.1" y="270.2">PROYECTO:</text>
<text x="371.1" y="283">HOJA</text>
<text x="380.9" y="283">1</text>
<text x="386.2" y="283">DE</text>
<text x="391.6" y="283">8</text>
</g>
<g font-size="2.3">
<text x="223.9" y="253.9">DIBUJ.</text>
<text x="224.2" y="258.2">VERIF.</text>
<text x="224.2" y="262.3">APROB.</text>
<text x="224.2" y="266">FABR.</text>
</g>
<g font-size="2.1">
<text x="257.4" y="272.8">LINEAL: X</text>
<text x="264.7" y="275">. X</text>
<text x="271.7" y="272.8">±1</text>
<text x="271.8" y="275">±0.1</text>
<text x="257.6" y="281.3">ANGULAR: ±0.5°</text>
<text x="264.7" y="277.1">. XX</text>
<text x="264.7" y="279.2">. XXX</text>
<text x="271.9" y="277.1">±0.05</text>
<text x="272" y="279.2">±0.01</text>
</g>
<g font-size="2">
<text x="385.4" y="232.9">REVISIÓN:</text>
<text x="269.3" y="253.3">10/29/2024</text>
<text x="269.3" y="257.7">10/29/2024</text>
<text x="269.4" y="262">10/29/2024</text>
<text x="390.7" y="269.3">FORMATO</text>
</g>
<text font-size="1.3" x="306" y="283.4">gramos</text>
<text font-size="1.2" x="233.8" y="273.5">PRIMER CUADRANTE</text>
</svg>
